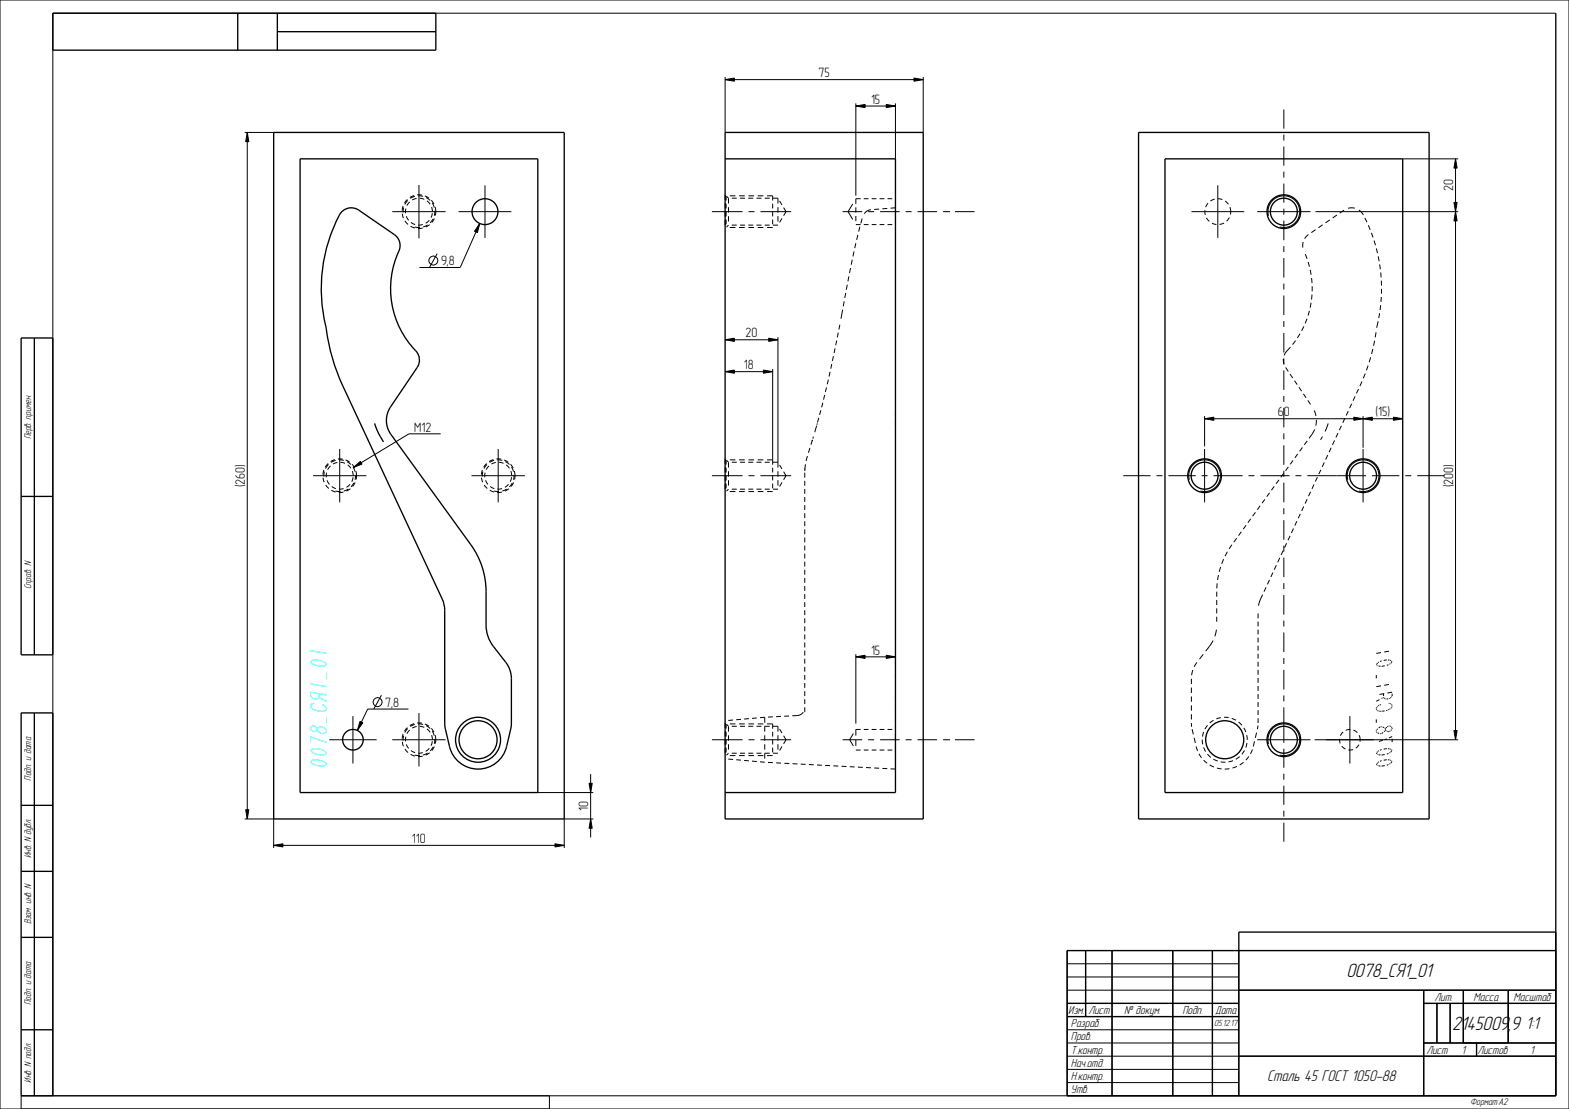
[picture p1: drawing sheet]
<svg xmlns="http://www.w3.org/2000/svg" width="594mm" height="420mm" viewBox="0 0 594 420" stroke-linecap="round" stroke-linejoin="round" font-family="sans-serif">
<g fill="none" stroke="#000" stroke-width=".51">
<path d="M20 5h145v14h-145zM90 5v14M105 12h60M105 5v14M589 5v410h-185v-55h185M103.6 50.2h110v260h-110zM274.5 50.2h75v260h-75zM431 50.2h110v260h-110zM113.6 60.2h90v240h-90zM274.5 60.2h64.5v240h-64.5M441 60.2h90v240h-90zM8 128h12v120h-12z"/>
<path d="M13 128v120M147.8 154.1l10.1-14.9a5 5 0 0 0-.5-6.4 34 34 0 0 1-6.1-38.4 5 5 0 0 0-2-5.6l-13.5-9.2a5 5 0 0 0-7.3 1.8 60.7 60.7 0 0 0-5 43.2l1.7 8.9 3.4 10 39.3 84.5 .5 3.1v43.2l1.8 8.4a11.1 11.1 0 0 0 10.8 8.6 11.1 11.1 0 0 0 10.8-8.6l1.8-7.9v-17.8a10.1 10.1 0 0 0-2.1-6.1l-4.7-6.1a13.1 13.1 0 0 1-2.8-8.1v-12.6a30.3 30.3 0 0 0-5.7-17.8l-30.3-41.8M141.8 160.4l1.4 3.5 2 3.5M8 188h12M8 270h12v145h-12zM13 270v145M8 305h12M8 330h12M8 355h12M411 360v25M421 360v55M444 360v55"/>
<path d="M459 360v55M589 353h-120v62M404 380h65M469 375h120M539 380h50M539 375v40M544 380v15M549 380v15M554 375v20M571 375v20M8 390h12M404 385h65"/>
<path d="M469 400h120M539 395h50M559 395v5"/>
<circle cx="181" cy="280.2" r="8.5"/>
<circle cx="181" cy="280.2" r="7.2"/>
<circle cx="463.7" cy="280.2" r="7.2"/>
</g>
<g fill="none" stroke="#000" stroke-width=".38">
<path d="M0 0h594v420h-594zM589 5h-569v410M274.5 30.2l3.5-.6v1.2zM274.5 29.2v21M274.5 30.2h75M324 39.2v34.9M335.5 39.6l3.5 .6-3.5 .6zM339 39.2v21M346 29.6l3.5 .6-3.5 .6zM349.5 29.2v21M92.6 50.2h11M93.6 50.2l.6 3.5h-1.2z"/>
<path d="M93.6 50.2v260M324 40.2l3.5-.6v1.2zM324 40.2h15M152.8 78.6l-.2 1.9M154.4 75.9l-1.1 1.5M157.1 74.4l-1.8 .7M158.3 74.2l1.9 .2M161.3 74.8l1.6 1.1M163.6 76.9l.8 1.7M164.6 79.8l-.2 1.9M274.9 74.2v1.8M274.9 77.2v1.8"/>
<path d="M276.3 74.2h2.1M279.8 74.2h2.1M283.4 74.2h2.1M286.9 74.2h2.1M290.4 74.2h2.1v1.8M292.5 77.2v1.8M329.7 79.4l-1.6 .6-.9 .9M332.8 79.2l-1.8 .1M335.9 78.9l-1.8 .2M339 78.7l-1.9 .1M508.8 79.6l-1.6 1.1M512.9 78.8l-2.5 .1"/>
<path d="M514.4 79.5l1.7 1.9M531 60.2h21M550.4 76.7h1.2l-.6 3.5zM551 60.2l.6 3.5h-1.2zM551 60.2v220M157.1 86l1.8 .1M161.9 85.2l-1.7 .8M164 82.9l-1.1 1.5M165.5 96.1l-2.9 5.2M181.6 84.6l-.8 3.5-1.1-.5zM181.6 84.6l-7.4 16.7h-15.4M274.9 80.2v1.8"/>
<path d="M274.9 83.2v1.8M276.3 86.2h2.1M279.8 86.2h2.1M283.4 86.2h2.1M286.9 86.2h2.1M290.4 86.2h2.1M292.5 80.2v1.8M292.5 83.2v1.8M322.6 98.4l-.3 1.9M323.3 95.2l-.4 1.9M324 92.1l-.4 1.9M324.8 89l-.5 1.8"/>
<path d="M325.6 85.9l-.5 1.8M326.4 82.8l-.5 1.8M480.2 81.7a6 6 0 0 1 5.3-7.5 6 6 0 0 1 6.5 6.5 6 6 0 0 1-7.5 5.3M493.4 91.7l-.2 2.1M494.2 96.3l.6 1.7M495.2 99.2l.5 1.8M495.4 88.8l-1.5 1.6M495.4 88.8h.1M498 80.2h54M498.1 87l-1.7 1.1M500.7 85.1l-1.6 1.1M503.4 83.3l-1.6 1.1"/>
<path d="M506.1 81.4l-1.6 1.1M516.7 82.5l.8 1.7M518 85.3l.7 1.7M519.2 88.2l.6 1.7M520.2 91.1l.5 1.8M521.1 94.1l.4 1.8M521.8 97.1l.3 1.8M551 80.2l.6 3.5h-1.2zM319 117.3l-.6 3.4M319.6 114.1l-.4 1.9M320.2 111l-.4 1.9M320.8 107.8l-.4 1.9"/>
<path d="M321.4 104.7l-.4 1.9M322 101.5l-.4 1.9M495.7 117.7l-.5 1.8M496 102.2l.4 1.9M496.4 114.7l-.4 1.8M496.5 105.3l.2 1.9M496.7 111.5l-.2 1.9M496.8 108.4v1.9M522.3 118.6l-.3 1.9M522.3 100.1l.3 1.9M522.7 115.6l-.2 1.8M522.7 103.2l.2 1.9"/>
<path d="M522.9 112.5l-.1 1.8M522.9 106.3l.1 1.8M523 109.4v1.8M274.5 128.7l3.5-.6v1.2zM274.5 128.7h20M291 128.1l3.5 .6-3.5 .6zM292.5 139.8v36.2M294.5 127.7v47.4M314.9 137.9l-.4 1.7M315.5 134.9l-.4 1.8M316.1 131.9l-.3 1.8M316.8 129l-.4 1.7"/>
<path d="M317.4 126l-.4 1.8M318 123l-.4 1.8M485.9 135.9l.2 2M486.7 139.2l1 1.5M488.5 131.5l-1.6 1.8-.7 1.3M490.5 129l-1.2 1.5M492.2 126.4l-1 1.6M493.6 123.6l-.8 1.7M494.8 120.7l-.7 1.8M517.9 138.4l-.6 1.9M518.9 135.3l-.6 1.9M519.7 132.2l-.5 1.9"/>
<path d="M520.4 129l-.4 1.9M520.9 125.9l-.3 1.9M521.7 121.7l-.5 2.4M274.5 140.8l3.5-.6v1.2zM274.5 140.8h18M289 140.2l3.5 .6-3.5 .6zM310 158.3l-.5 1.7M310.7 155.4l-.4 1.7M311.5 152.5l-.4 1.8M312.2 149.6l-.4 1.8M312.9 146.7l-.4 1.7M313.6 143.8l-.4 1.7"/>
<path d="M314.3 140.8l-.4 1.8M456 158.6l3.5-.6v1.2zM456 157.6v11.5M456 158.6h75M488.4 141.7l1 1.5M490.1 144.2l1 1.5M491.8 146.7l1 1.5M493.4 149.2l1.1 1.4M495.1 151.6l1 1.5M509.1 158.5l-.7 1.6M510.4 155.7l-.8 1.6M511.7 152.9l-.8 1.7"/>
<path d="M512.5 158l3.5 .6-3.5 .6zM513 150.1l-.8 1.7M514.3 147.3l-.8 1.7M515.6 144.5l-.8 1.7M516 158.6l3.5-.6v1.2zM516 157.6v12M516.9 141.5l-.8 1.8M527.5 158l3.5 .6-3.5 .6zM122.8 178.6l-.2 1.9M124.4 175.9l-1.1 1.5M127.1 174.4l-1.8 .7M128.3 174.2l1.9 .2"/>
<path d="M131.3 174.8l1.6 1.1M133.6 176.9l.8 1.7M133.7 177.1l2.7-2.4 .6 1.1zM134.6 179.8l-.2 1.9M166.8 164.3h-12l-21.1 12.8M182.8 178.6l-.2 1.9M184.4 175.9l-1.1 1.5M187.1 174.4l-1.8 .7M188.3 174.2l1.9 .2M191.3 174.8l1.6 1.1M193.6 176.9l.8 1.7M194.6 179.8l-.2 1.9"/>
<path d="M274.9 174.2v1.8M274.9 177.2v1.8M276.3 174.2h2.1M279.8 174.2h2.1M283.4 174.2h2.1M286.9 174.2h2.1M290.4 174.2h2.1M292.5 177.2v1.8M304.7 179.1v1.8M304.7 179.1h.1M304.7 177.7v.7M304.7 177.4v.3"/>
<path d="M305 175.8l-.3 2M305.7 172.7l-.5 1.9M306.6 169.6l-.5 1.9M307.4 167.1l.2-.5-.6 1.8M307.4 167.1h.1M307.7 166.1h.1M308 165.3l-.3 .8M308.5 163.7h.1M309.2 161.2l-.7 2.5M309.4 160.4l-.1 .5M486 179.3l-1.1 1.5M487.7 176.8l-1 1.5"/>
<path d="M489.5 174.4l-1 1.4M491.3 171.9l-1.1 1.5M493.1 169.5l-1.1 1.4M494.9 167l-1.1 1.5M496.6 164.5l-1 1.5M499.5 167.4h.1M500.1 177.9l-.8 1.7M500.7 165.3h.1M500.7 165.3l-.8 1.3M501.4 175.1l-.8 1.7M502.6 172.4l-.7 1.6M502.8 160.4l-1.1 3"/>
<path d="M503.9 169.6l-.7 1.7M505.2 166.8l-.7 1.7M506.5 164l-.7 1.7M507.8 161.2l-.7 1.7M127.1 186l1.8 .1M131.9 185.2l-1.7 .8M134 182.9l-1.1 1.5M182.8 181.7h.1M187.1 186l1.8 .1M191.9 185.2l-1.7 .8M194 182.9l-1.1 1.5M274.9 180.2v1.8"/>
<path d="M274.9 183.2v1.8M276.3 186.2h2.1M279.8 186.2h2.1M283.4 186.2h2.1M286.9 186.2h2.1M290.4 186.2h2.1M292.5 180.2v1.8M292.5 183.2v1.8M304.7 182.1v1.9M304.7 185.2v1.8M304.7 188.2v1.9M304.7 191.3v1.8"/>
<path d="M304.7 194.4v1.8M304.7 197.4v1.9M450.2 181.7a6 6 0 0 1 5.3-7.5 6 6 0 0 1 6.5 6.5 6 6 0 0 1-7.5 5.3M471.7 198.9l-1 1.5M473.5 196.5l-1.1 1.4M475.3 194l-1.1 1.5M477.1 191.6l-1.1 1.4M478.9 189.1l-1.1 1.5M480.6 186.6l-1 1.5M482.4 184.2l-1.1 1.5M484.2 181.7l-1.1 1.5M491 197.4l-.8 1.7"/>
<path d="M492.3 194.6l-.8 1.7M493.6 191.8l-.8 1.7M494.9 189l-.8 1.7M496.2 186.3l-.8 1.6M497.5 183.5l-.8 1.7M498.8 180.7l-.8 1.7M510.2 181.7a6 6 0 0 1 5.3-7.5 6 6 0 0 1 6.5 6.5 6 6 0 0 1-7.5 5.3M304.7 200.5v1.8M304.7 203.6v1.8M304.7 206.6v1.9M304.7 209.7v1.8M304.7 212.7v1.9"/>
<path d="M304.7 215.8v1.8M304.7 218.9v1.8M461.3 217.8l-.3 1.9M462.1 214.7l-.5 1.9M463.2 211.8l-.7 1.7M464.7 209l-.9 1.6M466.4 206.3l-1.1 1.6M468.2 203.8l-1.1 1.5M470 201.4l-1.1 1.5M480.6 219.6l-.8 1.7M481.9 216.8l-.8 1.7M483.2 214.1l-.8 1.6"/>
<path d="M484.5 211.3l-.8 1.7M485.8 208.5l-.8 1.7M487.1 205.7l-.8 1.7M488.4 202.9l-.8 1.7M489.7 200.2l-.8 1.6M304.7 221.9v1.9M304.7 225v1.8M304.7 228v1.9M304.7 231.1v1.8M304.7 234.2v1.8M304.7 237.2v1.9M460.5 238.5l-.6 2.5"/>
<path d="M460.6 224.1v1.9M460.6 227.2v1.9M460.6 230.4v1.9M460.6 233.6v1.9M460.8 220.9l-.1 1.9M476.3 231.1h.1M476.3 232.3v1.9M476.3 235.4v1.8M476.3 238.4v1.9M478 225.2l-1.6 4.2M479.3 222.4l-.8 1.7M304.7 240.3v1.8"/>
<path d="M304.7 243.4v1.8M304.7 246.4v1.9M304.7 249.5v1.8M304.7 252.5v1.9M304.7 255.6v1.8M304.7 258.7v1.8M324 248.8l3.5-.6v1.2zM324 248.8h15M324 247.8v26.2M335.5 248.2l3.5 .6-3.5 .6zM451 257v2.1M451.6 253.8l-.5 1.9"/>
<path d="M453.2 250.9l-1.1 1.6M453.2 250.9h.1M455.5 247.8l-1.4 1.8M459.3 242.6l-2.8 4M476.3 241.5v1.8M476.3 244.5v1.9M476.3 247.6v1.8M476.3 250.6v1.9M476.3 253.7v1.8M476.3 256.7v1.9M476.3 259.8v1.8M136.3 273.2l1.1 .5-2.1 2.9z"/>
<path d="M144.4 263.3l-2.9 5.2M152.8 278.6l-.2 1.9M154.4 275.9l-1.1 1.5M154.6 268.5h-15.4l-3.9 8.1M157.1 274.4l-1.8 .7M158.3 274.2l1.9 .2M161.3 274.8l1.6 1.1M163.6 276.9l.8 1.7M164.6 279.8l-.2 1.9M274.9 274.2v1.8M274.9 277.2v1.8M276.3 274.2h2.1"/>
<path d="M277.5 272.7l-1.8 .1M279.8 274.2h2.1M280.5 272.4l-1.8 .2M283.4 274.2h2.1M283.5 272.2l-1.8 .1M286.5 271.9l-1.8 .2M286.9 274.2h2.1M287.7 271.8l1.8-.2v2.1M289.5 275v2.1M289.5 278.5v2M290.4 274.2h2.1v1.8M292.5 277.2v1.8"/>
<path d="M292.6 271.5l-1.9 .1M295.7 271.3l-1.9 .1M298.7 271.2l-1.8 .1M304.1 269.7l-1.5 1.1-2.6 .3M304.1 269.7h.1M304.7 261.7v1.9M304.7 264.8v1.8M304.7 267.9v1.8M304.7 270.9h.1M451 273.8l.1 1.4M451 260.4v2M451 263.8v2"/>
<path d="M451 267.1v2M451 270.5v2M451.3 276.1l.5 2M452.1 279.4l.4 2M475.7 277.5l-.4 1.9M476.2 274.8l-.2 1.3M476.3 262.9v1.8M476.3 265.9v1.8M476.3 269v1.8M476.3 272v1.8M550.4 276.7h1.2l-.6 3.5zM157.1 286l1.8 .1"/>
<path d="M161.9 285.2l-1.7 .8M164 282.9l-1.1 1.5M223 296.7h1.2l-.6 3.5zM223.6 293.2v24M274.9 280.2v1.8M274.9 283.2v1.8M275.7 287.5l1.8 .1M276.3 286.2h2.1M278.7 287.7l1.8 .2M279.8 286.2h2.1M281.7 288l1.8 .1M283.4 286.2h2.1"/>
<path d="M284.7 288.3l1.8 .1M286.9 286.2h2.1M287.7 288.5l1.8 .2M289.5 281.9v2M289.5 285.3v2M290.4 286.2h2.1M290.8 288.7l1.8 .1M292.5 280.2v1.8M292.5 283.2v1.8M293.8 288.9l1.9 .1M296.9 289.1l1.9 .1M300 289.2l1.9 .1"/>
<path d="M303.1 289.4l1.9 .1M306.2 289.5l1.9 .1M309.3 289.7l1.9 .1M312.4 289.9l1.9 .1M315.5 290l1.9 .1M318.6 290.2l1.8 .1M321.7 290.4l1.8 .1M324.8 290.5l1.8 .1M327.9 290.7l1.8 .1M331 290.8l1.8 .1M334.1 291l1.8 .1M337.2 291.2l1.8 .1"/>
<path d="M452.9 282.7l.5 1.7M453.9 285.5l1 1.5M455.7 287.9l1.3 1.1M458 289.7l1.6 .8M460.7 290.9l1.8 .3M465.4 291.1l-1.7 .2M468.3 290.3l-1.7 .6M470.8 288.7l-1.5 1M472.8 286.5l-1.1 1.4M474.1 283.8l-.7 1.7M474.5 282.7h.1M474.9 280.7l-.4 2"/>
<path d="M480.2 281.7a6 6 0 0 1 5.3-7.5 6 6 0 0 1 6.5 6.5 6 6 0 0 1-7.5 5.3M497.7 280.2h54.3M92.6 310.2h11M93 306.7h1.2l-.6 3.5zM203.6 300.2h21M213.6 310.2h11M223.6 310.2l.6 3.5h-1.2zM411 360v25M421 360v55M444 360v55M459 360v55M469 360v55"/>
<path d="M404 365h65M404 370h65M404 375h185M404 380h65M539 380h50M539 375v40M544 380v15M549 380v15M554 375v20M571 375v20M404 385h65M404 390h65"/>
<path d="M404 395h65M404 400h185M539 395h50M559 395v5M208 415v5M404 415v-55h185v55h-581v5M404 405h65M404 410h65"/>
<circle cx="164" cy="98.7" r="1.72"/>
<circle cx="142.9" cy="265.9" r="1.72"/>
</g>
<g fill="#000">
<path d="M274.5 30.2l3.5-.6v1.2zM346 29.6l3.5 .6-3.5 .6zM93.6 50.2l.6 3.5h-1.2zM324 40.2l3.5-.6v1.2zM335.5 39.6l3.5 .6-3.5 .6zM551 60.2l.6 3.5h-1.2zM181.6 84.6l-.8 3.5-1.1-.5zM550.4 76.7h1.2l-.6 3.5zM551 80.2l.6 3.5h-1.2zM274.5 128.7l3.5-.6v1.2zM291 128.1l3.5 .6-3.5 .6zM274.5 140.8l3.5-.6v1.2z"/>
<path d="M289 140.2l3.5 .6-3.5 .6zM456 158.6l3.5-.6v1.2zM512.5 158l3.5 .6-3.5 .6zM516 158.6l3.5-.6v1.2zM527.5 158l3.5 .6-3.5 .6zM133.7 177.1l2.7-2.4 .6 1.1zM324 248.8l3.5-.6v1.2zM335.5 248.2l3.5 .6-3.5 .6zM136.3 273.2l1.1 .5-2.1 2.9zM550.4 276.7h1.2l-.6 3.5zM93 306.7h1.2l-.6 3.5zM223 296.7h1.2l-.6 3.5z"/>
<path d="M223.6 310.2l.6 3.5h-1.2z"/>
</g>
<path d="M472.2 280.2a8.5 8.5 0 0 0-12.5-7.6 8.5 8.5 0 0 0-.9 14.5 8.5 8.5 0 0 0 13.3-5.8l.1-1.1" fill="none" stroke="#000" stroke-width=".38" stroke-dasharray="1.8 1.2" stroke-linecap="butt"/>
<!-- layer: AXES -->
<g fill="none" stroke="#000" stroke-width=".38">
<path d="M486 41.5v7.2M486 51v2.2M486 55.5v7.2M158.6 70.1v20.2M183.6 70.2v20M274.5 73.8v1.9M274.5 77v1.9M275 74.3l.8 .8v2M275.8 78.5v2M277 75.1h1.9M280.2 75.1h1.8M283.3 75.1h1.9"/>
<path d="M286.4 75.1h1.9M289.5 75.1h1.9M292.6 75.1h1.9v2M294.5 78.5v2M295.1 76.1l1 1.5M296.7 78.6l.9 1.6-.9 1.5M322.8 77.2l-1.7 3 1.7 2.9M324 78.5v2M325.8 75.3h-1.8v1.9M327 75.3h1.8M330 75.3h1.8M333 75.3h1.8"/>
<path d="M336 75.3h1.8M339 76.6v1.9M339 79.8v2M461 70.2v20M486 65v2.3M486 69.5v7.3M486 79v2.3M148.5 80.2h20.2M173.6 80.2h20M269.5 80.2h11.6M274.5 80.2v1.9M274.5 83.3v2"/>
<path d="M274.5 86.5h.1M275.8 85.3l-.8 .7M275.8 81.9v2M277 85.3h1.9M280.2 85.3h1.8M283.3 85.3h1.9M283.4 80.2h2.2M286.4 85.3h1.9M287.9 80.2h11.6M289.5 85.3h1.9M292.6 85.3h1.9M294.5 81.9v2"/>
<path d="M296.1 82.7l-1 1.5M319 80.2h7.4M324 81.8v2M324 85.1h1.8M327 85.1h1.8M328.7 80.2h2.2M330 85.1h1.8M333 85.1h1.8M333.2 80.2h7.4M336 85.1h1.8M339 83.1v2M342.9 80.2h2.2"/>
<path d="M347.4 80.2h7.4M357 80.2h2.3M359.3 80.2h.1M361.5 80.2h7.5M451 80.2h20M475.9 80.2h20.2M486 83.5v7.5M486 93.2v2.3M486 97.7v7.4M486 107.4v2.2M486 111.9v7.4M486 121.6v2.2"/>
<path d="M486 126.1v7.4M486 135.8v2.2M339 155.5v2.1M339 159v2.1M486 140.3v7.4M486 149.9v2.3M486 154.4v7.5M497.5 155.4l.7 2.1M498.4 159l-.3 2.2M128.6 170.1v20.2M188.6 170.1v20.2M274.5 173.8v1.9"/>
<path d="M274.5 177v1.9M275 174.3l.8 .8v2M275.8 178.5v2M277 175.1h1.9M280.2 175.1h1.8M283.3 175.1h1.9M286.4 175.1h1.9M289.5 175.1h1.9M292.6 175.1h1.9v2M294.5 178.5v2M295.1 176.1l1 1.5M296.7 178.6l.9 1.6-.9 1.5"/>
<path d="M339 162.5v2M456 170.1v20.2M486 164.1v2.3M486 168.6v7.4M486 178.3v2.3M497.7 162.6l-1.1 1.9M516 170.1v20.2M118.5 180.2h20.2M178.5 180.2h20.2M269.5 180.2h11.6M274.5 180.2v1.9M274.5 183.3v2"/>
<path d="M274.5 186.5h.1M275.8 181.9v2M275.8 185.3h.1M275.8 185.3l-.8 .7M277 185.3h1.9M280.2 185.3h1.8M283.3 185.3h1.9M283.4 180.2h2.2M286.4 185.3h1.9M287.9 180.2h11.6M289.5 185.3h1.9M292.6 185.3h1.9"/>
<path d="M294.5 181.9v2M294.5 185.3h.1M296.1 182.7l-1 1.5M425.3 180.2h10.3M437.8 180.2h2.3M442.4 180.2h10.3M454.9 180.2h2.3M459.4 180.2h11M472.7 180.2h2.2M477.2 180.2h11M486 182.8v7.4M486 192.5v2.2"/>
<path d="M486 197v7.4M490.4 180.2h2.3M495 180.2h22.2M519.4 180.2h10.4M532 180.2h2.3M536.5 180.2h10.4M486 206.7v2.2M486 211.2v7.4M486 220.8v2.3M486 225.4v7.4M486 235v2.3M486 239.5v7.4"/>
<path d="M486 249.2v2.3M486 253.7v7.4M133.6 271.2v18M158.6 270.1v20.2M274.5 273.8v1.9M274.5 277v1.9M275 274.3l.8 .8v2M275.8 278.5v2M277 275.1h1.9M280.2 275.1h1.8M283.3 275.1h1.9M286.4 275.1h1.9"/>
<path d="M289.5 275.1h1.9M292.6 275.1h1.9v2M294.5 278.5v2M295.1 276.1l1 1.5M296.7 278.6l.9 1.6-.9 1.5M323.1 277.8l-1.4 2.4 1.4 2.3M325.8 276.3h-1.8v2.3M327 276.3h1.8M330 276.3h1.8M333 276.3h1.8M336 276.3h1.8M339 277.8v2.4"/>
<path d="M486 263.4v2.2M486 267.9v13.4M511 271.2v18M124.6 280.2h18M148.5 280.2h20.2M269.5 280.2h11.6M274.5 280.2v1.9M274.5 283.3v2M275.8 281.9v2M275.8 285.3h.1M275.8 285.3l-.8 .7M277 285.3h1.9"/>
<path d="M280.2 285.3h1.8M283.3 285.3h1.9M283.4 280.2h2.2M286.4 285.3h1.9M287.9 280.2h11.6M289.5 285.3h1.9M292.6 285.3h1.9M294.5 281.9v2M294.5 285.3h.1M296.1 282.7l-1 1.5M319 280.2h7.4M324 284.1h1.8"/>
<path d="M324 280.2v2.3M327 284.1h1.8M328.7 280.2h2.2M330 284.1h1.8M333 284.1h1.8M333.2 280.2h7.4M336 284.1h1.8M339 281.7v2.4M342.9 280.2h2.2M347.4 280.2h7.4M357 280.2h2.3M359.3 280.2h.1"/>
<path d="M361.5 280.2h7.5M475.9 280.2h20.2M486 283.5v7.3M486 293v2.3M486 297.5v7.3M502 280.2h18M486 307v2.3M486 311.5v7.3"/>
</g>
<g fill="none" stroke="#000" stroke-width=".51">
<path d="M147.8 154.1a9.1 9.1 0 0 0 .2 10.4"/>
<circle cx="183.6" cy="80.2" r="4.9"/>
<circle cx="486" cy="80.2" r="6.4"/>
<circle cx="486" cy="80.2" r="5.1"/>
<circle cx="456" cy="180.2" r="5.1"/>
<circle cx="456" cy="180.2" r="6.4"/>
<circle cx="516" cy="180.2" r="5.1"/>
<circle cx="516" cy="180.2" r="6.4"/>
<circle cx="133.6" cy="280.2" r="3.9"/>
<circle cx="486" cy="280.2" r="6.4"/>
<circle cx="486" cy="280.2" r="5.1"/>
</g>
<path d="M163.7 80.2a5.1 5.1 0 0 0-7.4-4.6 5.1 5.1 0 0 0-.8 8.6 5.1 5.1 0 0 0 8.1-3.1l.1-.9M165 80.2a6.4 6.4 0 0 0-9.3-5.7 6.4 6.4 0 0 0-.9 10.8 6.4 6.4 0 0 0 10.1-4.1l.1-1M465.9 80.2a4.9 4.9 0 0 0-7.1-4.4 4.9 4.9 0 0 0-.7 8.3 4.9 4.9 0 0 0 7.8-3.1v-.8M133.7 180.2a5.1 5.1 0 0 0-7.4-4.6 5.1 5.1 0 0 0-.8 8.6 5.1 5.1 0 0 0 8.1-3.1l.1-.9M135 180.2a6.4 6.4 0 0 0-9.3-5.7 6.4 6.4 0 0 0-.9 10.8 6.4 6.4 0 0 0 10.1-4.1l.1-1M193.7 180.2a5.1 5.1 0 0 0-7.4-4.6 5.1 5.1 0 0 0-.8 8.6 5.1 5.1 0 0 0 8.1-3.1l.1-.9M195 180.2a6.4 6.4 0 0 0-9.3-5.7 6.4 6.4 0 0 0-.9 10.8 6.4 6.4 0 0 0 10.1-4.1l.1-1M163.7 280.2a5.1 5.1 0 0 0-7.4-4.6 5.1 5.1 0 0 0-.8 8.6 5.1 5.1 0 0 0 8.1-3.1l.1-.9M165 280.2a6.4 6.4 0 0 0-9.3-5.7 6.4 6.4 0 0 0-.9 10.8 6.4 6.4 0 0 0 10.1-4.1l.1-1M514.9 280.2a3.9 3.9 0 0 0-5.6-3.5 3.9 3.9 0 0 0-.6 6.5 3.9 3.9 0 0 0 6.2-2.3v-.7" fill="none" stroke="#000" stroke-width=".38" stroke-dasharray="1.8 1.2" stroke-linecap="butt"/>
<!-- layer: COSMETICS -->
<g fill="none" stroke="#0ff" stroke-width=".38">
<path d="M117.6 259l6 1.1M117.6 250.6l.5-.4a5.2 5.2 0 0 1 5.5 1.5l-.5 .4a5.2 5.2 0 0 1-5.5-1.5zM117.6 246.4l6 1.1M123.6 254.8v2.1M119.1 266.4a1.17 1.17 0 0 0-1.5 .8 1.17 1.17 0 0 0 1 1.4l1.3 .5 2.2 .3a1.17 1.17 0 0 0 1.5-.9 1.17 1.17 0 0 0-1-1.4l-.7-.3M120.1 276l1.5-.8a2.23 2.23 0 0 1 2 1.9l-1.5 .8-1.5-.8-.5-.6M120.1 276a1.42 1.42 0 0 0-1.1-1 1.42 1.42 0 0 0-1.4 .5 1.39 1.39 0 0 0 .9 1.5 1.39 1.39 0 0 0 1.6-.5M120.1 276v.5M120.9 262.7v1.5a2.04 2.04 0 0 1-3.3-.6v-1.4l6 1M120.9 263.9l2.7 1.7M123.6 271.6v2.1M117.6 288.4l.5-.4a5.2 5.2 0 0 1 5.5 1.5l-.5 .4a5.2 5.2 0 0 1-5.5-1.5z"/>
<path d="M117.6 284.2l.5-.4a5.2 5.2 0 0 1 5.5 1.5l-.5 .4a5.2 5.2 0 0 1-5.5-1.5zM117.6 281.1v-2.1l6 2.1"/>
</g>
<g fill="none" stroke="#000" stroke-width=".38">
<path d="M339 246.8v.7M339 249.9v1.5M339 255.7v1.2M339 259.4v.7M521 255.7v1.2M521 251.7l.3 .2M521.5 252.1l.3 .1M521.5 251l-.3 .4M522 252.3h.6M522 250.7l-.3 .2M522.8 259.7l-1.8 .4M522.8 247.1l-1.8 .4"/>
<path d="M523 250.3l-.6 .2M524.2 252.1l-1.2 .3M525 249.9l-1.2 .2M525.4 249.9l.6 .1M525.6 251.7l-.6 .3M525.8 259.2l-1.8 .3M525.8 246.6l-1.8 .3M526.2 250.1l.3 .1M526.3 251.4l-.3 .2M526.7 250.3l.3 .3M526.8 250.8l-.3 .4M527 246.4h.1"/>
<path d="M339 263.5v2.1M339 267.6v1.8M339 272.5v1.2M339 274.9v1.8M339 279v1.2M521 263.2h.1M521 268.2v.2M521 272.5v1.2M521 276.6v.3M521 277.1l.3 .3M521 268.6l.2 .2M521.3 268.9l.1 .2"/>
<path d="M521.3 267.8l-.2 .2M521.5 277.6l.6 .2M521.5 269.2l.3 .1M521.5 267.5l-.1 .1M521.5 276l-.3 .4M522 269.3l.3 .1M522 267.1l-.3 .2M522.2 265l-1.2 .6M522.5 275.3l-.6 .4M522.8 266.8l-.5 .2M522.8 277.9h-.3M523 269.4h-.5"/>
<path d="M523 275.2h-.3M523.3 264.4l-.3 .2M523.4 275.3l.6 .2M523.6 277.4l-.6 .4M523.7 264l-.2 .2M523.8 264.2l.1 .2M523.8 262.7v.9M524 262.7l-1.8 .3M524 264.5l.3 .1M524.2 269.2l-.9 .2M524.2 275.7l.3 .3M524.3 276.8l-.3 .3"/>
<path d="M524.5 264.7h.3M524.5 276.2l.3 .6M525 276.9l.3 .1M525 275.4l-.3 .3M525 279.8l-.9 .3M525.2 269l-.4 .1M525.5 264.7h-.5M525.5 275l-.3 .2M525.7 266.4h.3M525.8 277.1h-.3M525.8 268.7l-.3 .1M526 274.9l-.3 .1"/>
<path d="M526.1 264.5l-.3 .1M526.2 275l.3 .1M526.2 266.5l.3 .1M526.3 268.4l-.3 .2M526.3 276.8l-.3 .2M526.6 264.2l-.3 .2M526.6 266.7l.2 .1M526.7 268.1l-.2 .2M526.7 275.3l.3 .2M526.8 276.3l-.3 .4M526.9 266.9l.1 .2M526.9 263.8l-.1 .2"/>
<path d="M526.9 267.7l-.1 .3M527 262.2l-1.8 .3M527 262.7v.9M527 267.3v.2M527 275.8v.3M527 279.8v1.3M527 279l-1.2 .5M339 283.5v1.5M339 287.7v1.5M521 289.5l.3 .2M521 285.3l.3 .2M521.5 289.9l.3 .1"/>
<path d="M521.5 285.7l.3 .1M521.5 284.6l-.3 .4M521.5 288.8l-.3 .4M522 290.1h.6M522 285.9h.6M522 284.3l-.3 .2M522 288.5l-.3 .2M523 283.9l-.6 .2M523 288.1l-.6 .2M523.5 280.4l-1.5 .4M524.2 289.9l-1.2 .3M524.2 285.7l-1.2 .3"/>
<path d="M525 287.7l-1.2 .2M525 283.5l-1.2 .2M525.4 287.7l.6 .1M525.4 283.5l.6 .1M525.6 285.3l-.6 .3M525.6 289.5l-.6 .3M526.2 287.9l.3 .1M526.2 283.7l.3 .1M526.3 285l-.3 .2M526.3 289.2l-.3 .2M526.7 288.1l.3 .3M526.7 283.9l.3 .3"/>
<path d="M526.8 284.4l-.3 .4M526.8 288.6l-.3 .4"/>
</g>
<!-- layer: DRAFT_DIMS -->
<path d="M103.6 320.2l3.5-.6v1.2zM210.1 319.6l3.5 .6-3.5 .6z" fill="#000"/>
<path d="M103.6 310.2v11M210.1 319.6l3.5 .6-3.5 .6zM213.6 310.2v11M103.6 320.2l3.5-.6v1.2zM103.6 320.2h110" fill="none" stroke="#000" stroke-width=".38"/>
<g font-size="7.6">
<text x="509.7" y="370.1">0078_СЯ1_01</text>
<text x="549.8" y="390.1">2145009,9</text>
</g>
<text font-size="6.8" x="577.6" y="389.8">1:1</text>
<text font-size="6.1" x="479.7" y="409.6">Сталь 45 ГОСТ 1050-88</text>
<g font-size="5.1">
<text x="309.9" y="29.3">75</text>
<text x="329.8" y="39.3">15</text>
<text x="550.2" y="72.4" transform="rotate(-90 550.2 72.4)">20</text>
<text x="167" y="100.4">9,8</text>
<text x="282.3" y="127.8">20</text>
<text x="281.6" y="139.9">18</text>
<text x="483.8" y="157.7">60</text>
<text x="520.8" y="157.7">(15)</text>
<text x="156.8" y="163.4">M12</text>
<text x="92.7" y="184.5" transform="rotate(-90 92.7 184.5)">(260)</text>
<text x="550.2" y="184.5" transform="rotate(-90 550.2 184.5)">(200)</text>
<text x="329.8" y="247.9">15</text>
<text x="145.9" y="267.7">7,8</text>
<text x="222.7" y="307" transform="rotate(-90 222.7 307)">10</text>
<text x="156" y="319.3">110</text>
</g>
<g font-size="4.5">
<text x="543.1" y="379.1">Лит.</text>
<text x="557.9" y="379.1">Масса</text>
<text x="573" y="379.1">Масштаб</text>
<text x="404.4" y="384.1">Изм.</text>
<text x="405.4" y="389.1">Pазраб.</text>
<text x="412" y="384.1">Лист</text>
<text x="425.6" y="384.1">№ докум.</text>
<text x="447.6" y="384.1">Подп.</text>
<text x="460" y="384.1">Дата</text>
<text x="405.4" y="394.1">Пров.</text>
<text x="405.4" y="399.1">Т.контр.</text>
<text x="540" y="399.1">Лист</text>
<text x="553.4" y="399.1">1</text>
<text x="559.3" y="399.1">Листов</text>
<text x="579.4" y="399.1">1</text>
<text x="405.4" y="404.1">Нач.отд.</text>
<text x="405.4" y="409.1">Н.контр.</text>
<text x="405.4" y="414.1">Утв.</text>
</g>
<g font-size="3.8">
<text x="11.8" y="166.4" transform="rotate(-90 11.8 166.4)">Перв. примен.</text>
<text x="11.8" y="223.2" transform="rotate(-90 11.8 223.2)">Справ. N</text>
<text x="11.8" y="295.6" transform="rotate(-90 11.8 295.6)">Подп. и дата</text>
<text x="11.8" y="325" transform="rotate(-90 11.8 325)">Инв. N дубл.</text>
<text x="11.8" y="350" transform="rotate(-90 11.8 350)">Взам. инв. N</text>
<text x="11.8" y="380.6" transform="rotate(-90 11.8 380.6)">Подп. и дата</text>
<text x="11.8" y="410" transform="rotate(-90 11.8 410)">Инв. N подл.</text>
<text x="556.6" y="418.4">Формат:А2</text>
</g>
<text font-size="3.5" x="459.6" y="388.7">05.12.17</text>
</svg>
